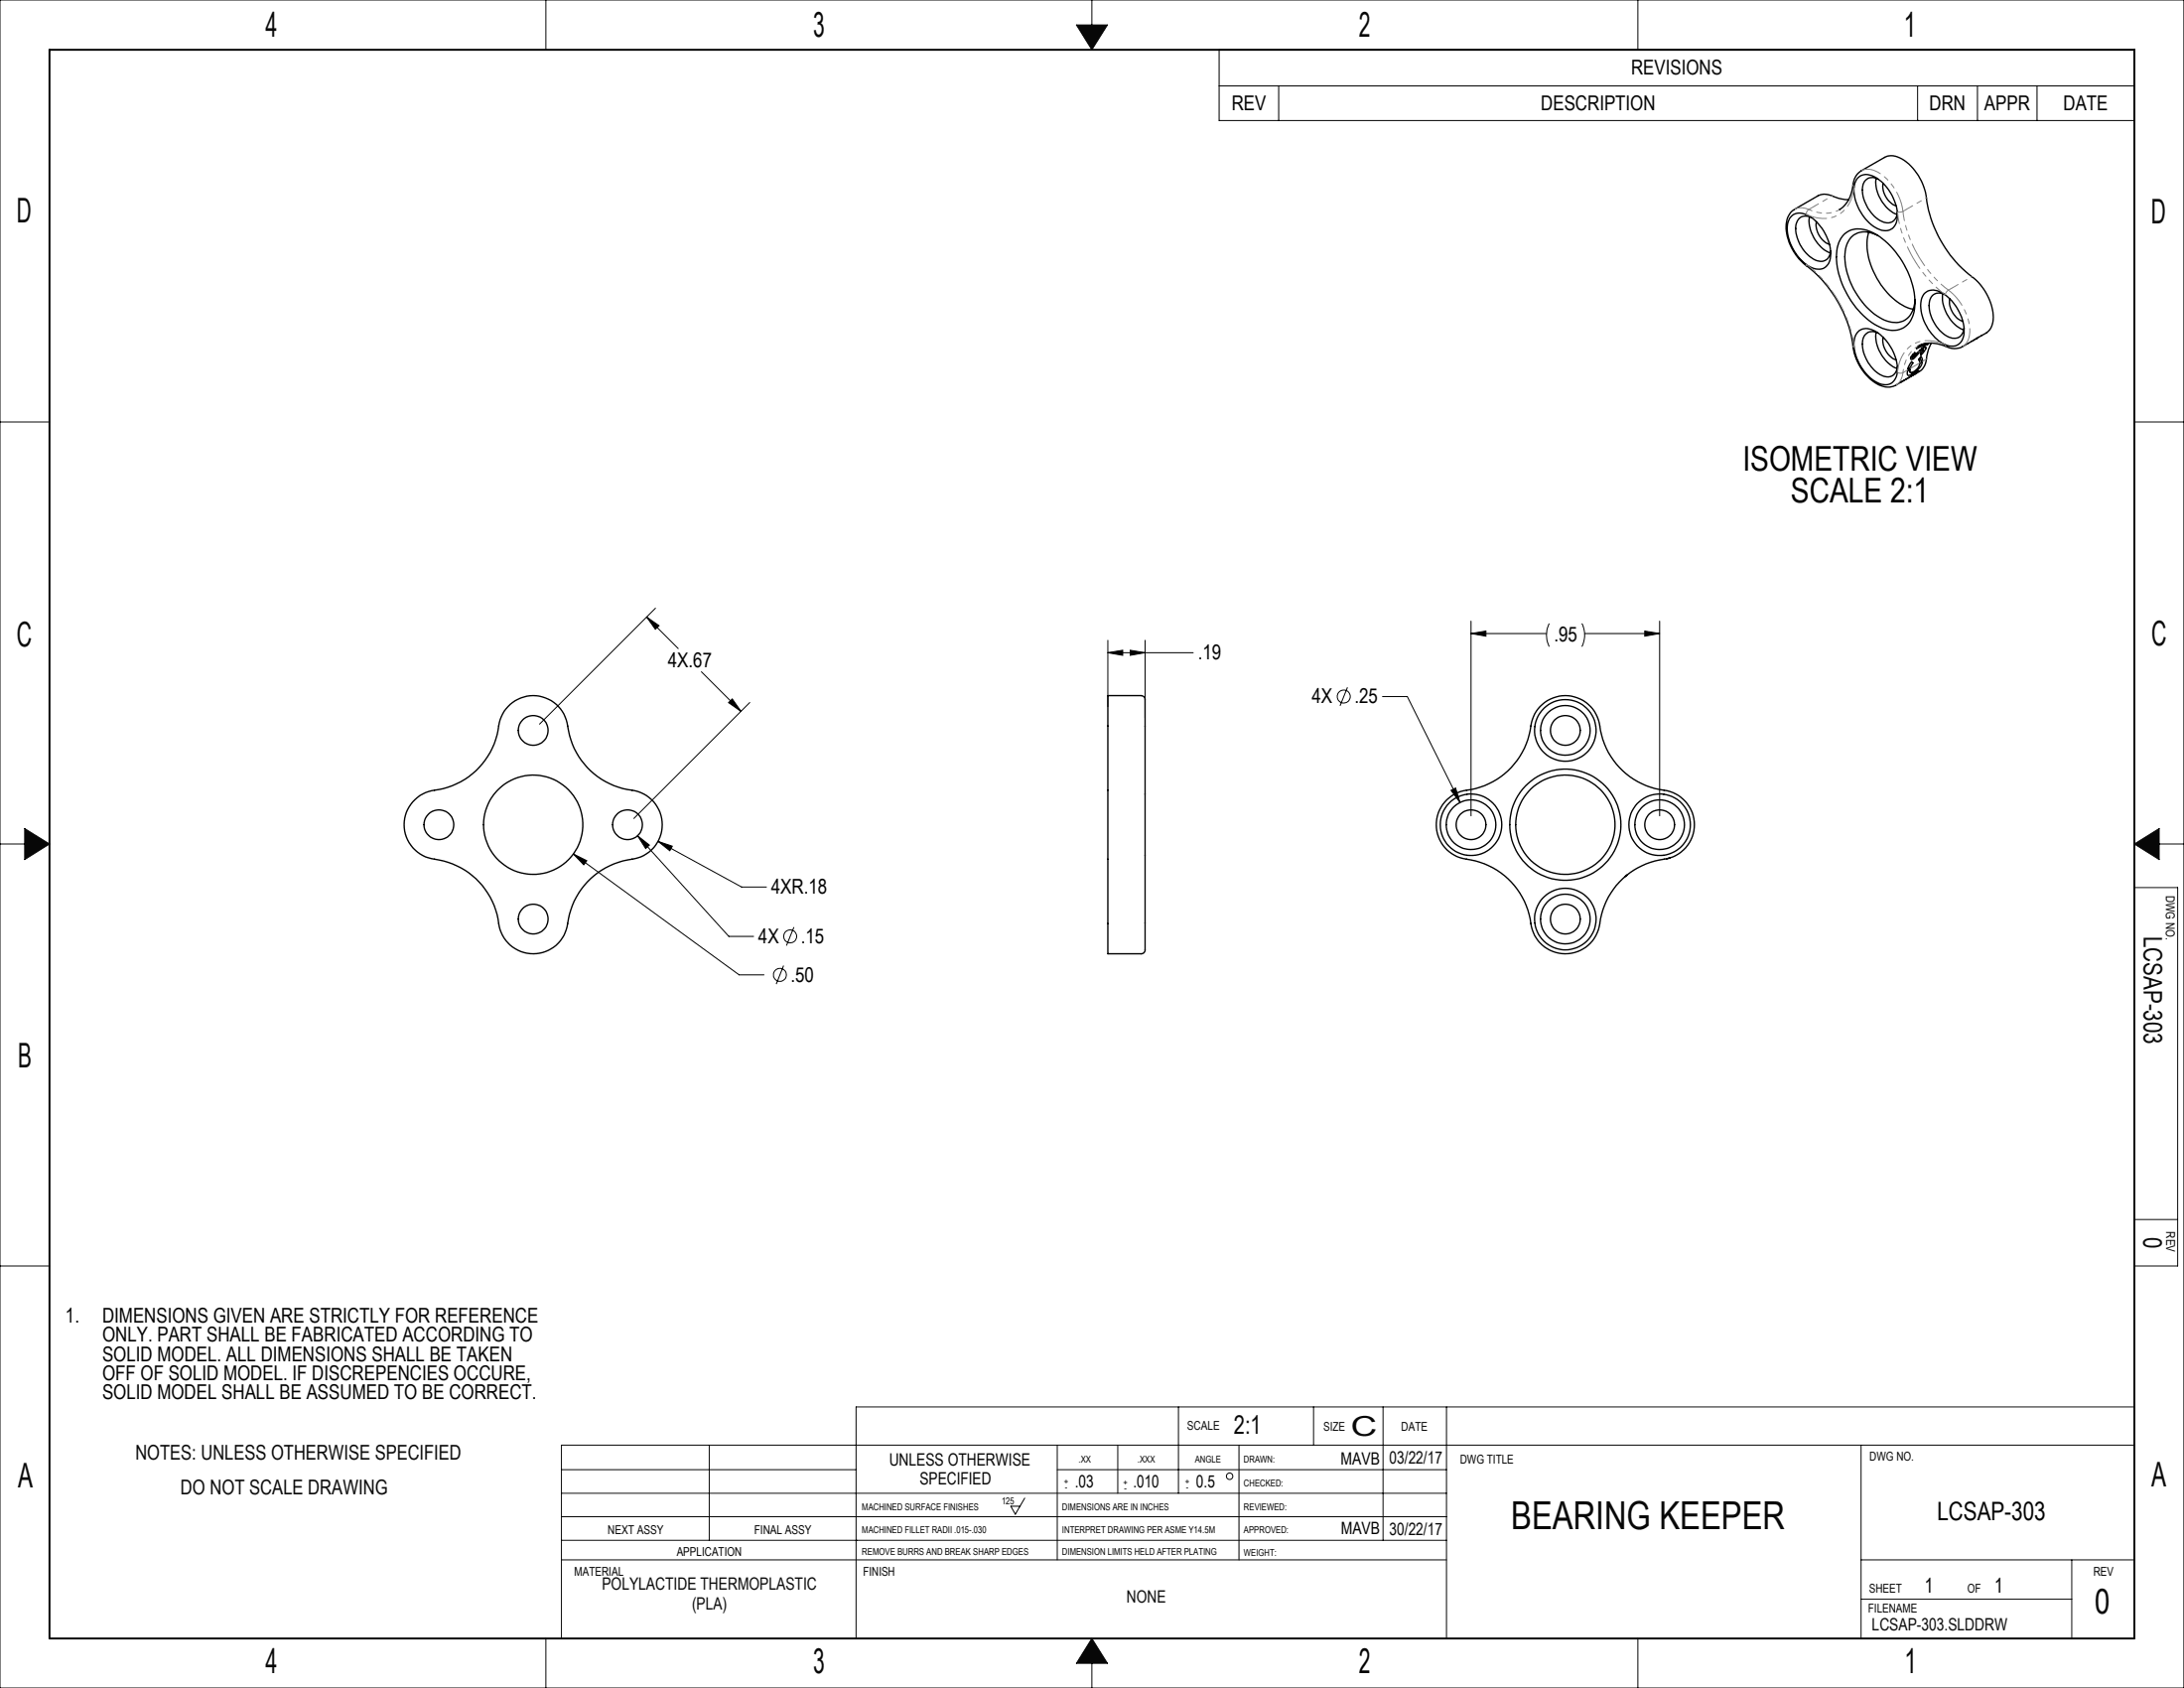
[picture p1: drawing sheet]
<svg xmlns="http://www.w3.org/2000/svg" width="559mm" height="432mm" viewBox="0 0 559 432" stroke-linecap="round" stroke-linejoin="round" font-family="sans-serif">
<g fill="none" stroke="#000" stroke-width=".25">
<path d="M270.5 369.7v29.3M286 369.7v12.3M317 369.7v29.3M143.7 399h226.4M262.2 383.2l-2.4 4.1-1.2-2h2.4"/>
<circle cx="314.6" cy="377.6" r=".82"/>
</g>
<g fill="none" stroke="#0a0605" stroke-width=".25">
<path d="M0 0h558.8v431.8h-558.8zM139.7 0v12.7M275.4 6.4h8l-4 6.3zM279.4 0v6.4M419.1 0v12.7M0 107.9h12.7M546.1 107.9h12.7M0 215.9h6.3M6.3 211.9l6.4 4-6.4 4zM546.1 215.9l6.4-4v8zM552.5 215.9h6.3M546.1 227h11.1v96.9h-11.1"/>
<path d="M546.1 312h11.1M0 323.9h12.7M301.5 359.9v22.1M336.1 359.9v9.8M353.9 359.9v34.1M370.1 359.9v59.2M546.1 359.9h-327.1v59.2M143.7 376h75.3M181.5 369.7v24.3M270.5 376h99.6M476.2 369.7v49.4M546.1 369.7h-402.4v49.4"/>
<path d="M143.7 382h226.4M143.7 394h226.4M143.7 388h226.4M476.2 399h69.9M530.1 399v20.1M139.7 419.1v12.7M279.4 419.1l4 6.4h-8zM419.1 419.1v12.7M476.2 409.1h53.9M279.4 425.5v6.3"/>
</g>
<path d="M12.7 12.7h533.4v406.4h-533.4z" fill="none" stroke="#0a0605" stroke-width=".5"/>
<path d="M275.4 6.4h8l-4 6.3zM546.1 215.9l6.4-4v8zM279.4 419.1l-4 6.4h8zM6.3 211.9v8l6.4-4z" fill-rule="evenodd" fill="#0a0605"/>
<g fill="none" stroke="#000" stroke-width=".25">
<path d="M311.9 12.7h234.2v18.1h-234.2zM311.9 22h234.2M327.2 22v8.8M490.6 22v8.8M506 22v8.8M521.2 22v8.8M165.5 157.8l3.1 2.3-.9 .9zM165.5 157.8l8 8.1M167.7 155.6l-29.7 29.6M376.4 158.9v49.8M396.4 159.5a6.6 6.6 0 0 0 0 5.9M404.7 159.5a6.6 6.6 0 0 1 0 5.9"/>
<path d="M424.6 158.9v49.8M179.5 171.8l10.1 10.2M186.4 179.7l1-.9 2.2 3.2zM191.8 179.7l-29.6 29.7M283.5 167l3.8-.7v1.3zM283.5 163.8v17M283.5 167h21.8M289.2 166.3l3.8 .7-3.8 .6zM293 163.8v19.8M344.8 175.8l-1.9 4.8M353.7 178.2h6.4l13.5 27.1M376.4 162.1l3.8-.7v1.3z"/>
<path d="M376.4 162.1h19.3M405.4 162.1h19.2M420.8 161.4l3.8 .7-3.8 .6zM146.7 218.4l3.4 1.8-.7 1zM146.7 218.4l42.4 31h6.4M163.1 213.8l3.1 2.4-1 .9zM163.1 213.8l23.4 25.7h6.3M168.4 215.2l3.6 1.3-.6 1.1zM168.4 215.2l21.4 11.7h6.3M371.3 202.2l1.1-.6 1.2 3.7zM203.1 237.2l-1.9 4.7M200.5 247l-1.9 4.7"/>
<circle cx="343.8" cy="178.2" r="1.66"/>
<circle cx="202.2" cy="239.5" r="1.66"/>
<circle cx="199.6" cy="249.4" r="1.67"/>
</g>
<path d="M371.3 202.2l2.3 3.1-1.2-3.7zM376.4 162.1l3.8-.7v1.3zM420.8 161.4l3.8 .7-3.8 .6zM283.5 167l3.8-.7v1.3zM289.2 166.3l3.8 .7-3.8 .6zM165.5 157.8l3.1 2.3-.9 .9zM186.4 179.7l1-.9 2.2 3.2zM168.4 215.2l3 2.4 .6-1.1zM163.1 213.8l2.1 3.3 1-.9zM146.7 218.4l2.7 2.8 .7-1z" fill="#000"/>
<g fill="none" stroke="#000" stroke-width=".35">
<path d="M458.5 55.2a3.8 3.8 0 0 1 4.7 .3 11.7 11.7 0 0 1 5 11.1 3.1 3.1 0 0 1-5 1.7 11.9 11.9 0 0 1-5.8-11l.5-1.5zM463 55.4a9.3 9.3 0 0 0 5.3 9.3M463.4 55.6a2.66 2.66 0 0 0-2.9 .1 2.66 2.66 0 0 0-1 2.8 9.1 9.1 0 0 0 5.8 8.3 2.47 2.47 0 0 0 3.1-2.6M464.7 56.7a5.5 5.5 0 0 0 3.4 5.8M470.6 53.7a8.3 8.3 0 0 0 3.6-6.8 4.4 4.4 0 0 1 2-3.2l6-3.4a4.7 4.7 0 0 1 5 .7 14.5 14.5 0 0 1 5.8 10.6 31.5 31.5 0 0 0 12.6 20.1 13.5 13.5 0 0 1 4.3 10.7 4.3 4.3 0 0 1-3 3.5l-4.8 2.8M473 51.1a14 14 0 0 1-5.3-1.3l-1-.1-1.4 .3-6.2 3.6a5.3 5.3 0 0 0-2 5.6 14.2 14.2 0 0 0 6.3 9.7 32.6 32.6 0 0 1 11 21.4 12.4 12.4 0 0 0 7.5 8.5l1.6 .2 1-.2 5.1-2.9 1.3-1-1.1 .9M475.4 45.5a3.5 3.5 0 0 1 4.5-.1 12 12 0 0 1 5.5 10.6 3.2 3.2 0 0 1-5 2.5 11.6 11.6 0 0 1-5.9-11.2zM478.2 59.4a15.7 15.7 0 0 0 2.5 12.6 15 15 0 0 0 8.8 7.1M480 45.6a9.4 9.4 0 0 0 5.4 9.3M480.5 45.8a2.69 2.69 0 0 0-2.9 .1 2.69 2.69 0 0 0-1.1 2.7 9.5 9.5 0 0 0 5.4 8.2 2.53 2.53 0 0 0 3.6-2.4M481.8 46.9a5.5 5.5 0 0 0 3.3 5.8M471.8 60a6 6 0 0 1 7.1-.6 21.5 21.5 0 0 1 10.5 13.6 11.6 11.6 0 0 1-.9 9.6 5.8 5.8 0 0 1-7.5 1.1 21.6 21.6 0 0 1-11.1-18.8 7.4 7.4 0 0 1 1.9-4.9z"/>
<path d="M480.5 60.3a5.5 5.5 0 0 0-7 .5 9.4 9.4 0 0 0-1.1 8.2 19.6 19.6 0 0 0 9.7 12.9 5 5 0 0 0 7.4-2.7l.5-2.5M492.3 75.2a3.6 3.6 0 0 1 4.9-.1 12 12 0 0 1 5.3 10.7 3.2 3.2 0 0 1-5.3 2.1 11.6 11.6 0 0 1-5.6-11.4zM497.1 75.1a9.3 9.3 0 0 0 5.3 9.3M497.6 75.3a2.58 2.58 0 0 0-4 2.3 9.2 9.2 0 0 0 5.9 8.9 2.52 2.52 0 0 0 3-2.6M498.9 76.4a5.4 5.4 0 0 0 3.3 5.8M475.7 84.6a4.8 4.8 0 0 1 5.8 1.4 11.6 11.6 0 0 1 3.9 9.8 3.1 3.1 0 0 1-5 2.1 11.8 11.8 0 0 1-6-10.8l.5-1.5zM480 85a9.4 9.4 0 0 0 5.4 9.3M480.5 85.2a2.69 2.69 0 0 0-2.9 .1 2.69 2.69 0 0 0-1.1 2.7 9.5 9.5 0 0 0 5.4 8.2 2.53 2.53 0 0 0 3.6-2.4M481.8 86.3a5.5 5.5 0 0 0 3.3 5.8M488.2 94.3l.5 .9M488.2 94.4l-.1 .1M488.3 93.9l.4 .6"/>
<path d="M488.7 94.5l.3-.9 .4-.7-.3-.4a4 4 0 0 0-1 3.5l1.2-.3M489.1 91.1l.4 .7M489.1 95.3l.2 .4M489.3 90.8l.2 .4M489.4 90.7l.1 .4M489.5 91.1l.6-.7-.1-.1a1.73 1.73 0 0 0-1.1 1.6l.6-.1M489.8 95.8l-3.2 1.9M489.8 95.7v.1M490.7 88.5v.1a8.4 8.4 0 0 1 7.6 .2 4.3 4.3 0 0 0 3.8-.1M490.9 91.9l.2 .4M491.2 91.6l.6 1.1M491.5 88.3v.1"/>
<path d="M491.7 89.1l.2 .3M491.8 92.7l.1-.6-.4-.9-.6 .8a2.03 2.03 0 0 1-1 2.9l-1.1 .4-.1-.8M491.8 92.7a4.6 4.6 0 0 1-2.5 3M491.8 88.1l-1.4 1 2.8-1M491.9 89.4l-2.4 2.4M491.9 89l.2 .4M492.2 88l-.7 .4M492.4 88.8l.3 .4M492.6 87.9l-1.1 .5M492.7 89.2l-1.2 1.6-.1-.4 .7-.9-.2-.1M492.7 89.2l.1-.5a4.9 4.9 0 0 0-2.8 2.1l-.4 .4-.1-.1M493 87.8l.2 .3"/>
<path d="M493.4 87.8l-.2 .3M494.2 87.7a14.9 14.9 0 0 0-1.5 5.3l-.8 1.4-1.9 1.3M506.1 86.4l-.6 .3M283.5 177.9h8.5a1.35 1.35 0 0 1 1 1.9v62.8a1.06 1.06 0 0 1-1 1.4h-8.5zM106.2 204.5a9.5 9.5 0 0 1 6.1-2.5 19.1 19.1 0 0 0 15.4-17.1 8.9 8.9 0 0 1 9.1-7 8.9 8.9 0 0 1 8.4 7.8 19.1 19.1 0 0 0 17.3 16.6 9 9 0 0 1 6.9 9.7 9 9 0 0 1-8.9 8 19.1 19.1 0 0 0-15.4 17 9 9 0 0 1-9.7 6.9 9 9 0 0 1-8-8.8 19.1 19.1 0 0 0-17-15.5 8.8 8.8 0 0 1-4.2-15.1zM370.2 204.5a9.7 9.7 0 0 1 6.2-2.5 19.1 19.1 0 0 0 15.4-17.1 8.9 8.9 0 0 1 9.7-6.9 8.9 8.9 0 0 1 8 8.9 19.1 19.1 0 0 0 17.1 15.4 8.9 8.9 0 0 1 6.9 9.1 8.9 8.9 0 0 1-7.7 8.4 19.2 19.2 0 0 0-16.6 17.2 9 9 0 0 1-9.7 6.9 9 9 0 0 1-8-8.8 19.2 19.2 0 0 0-17.1-15.5 8.9 8.9 0 0 1-4.2-15.1zM427.3 219.5l-.9 .2M416.3 223.8l-.6 .6"/>
<circle cx="136.4" cy="186.8" r="3.8"/>
<circle cx="400.5" cy="186.8" r="3.8"/>
<circle cx="400.5" cy="186.8" r="6.3"/>
<circle cx="400.5" cy="186.9" r="7.9"/>
<circle cx="112.3" cy="211" r="3.8"/>
<circle cx="136.4" cy="211" r="12.7"/>
<circle cx="160.6" cy="211" r="3.8"/>
<circle cx="376.4" cy="211" r="7.9"/>
<circle cx="376.4" cy="211" r="3.8"/>
<circle cx="376.4" cy="211" r="6.3"/>
<circle cx="400.5" cy="211" r="12.7"/>
<circle cx="400.5" cy="211" r="14.2"/>
<circle cx="424.6" cy="211" r="7.9"/>
<circle cx="424.6" cy="211" r="3.8"/>
<circle cx="424.6" cy="211" r="6.3"/>
<circle cx="136.4" cy="235.1" r="3.8"/>
<circle cx="400.5" cy="235.1" r="3.8"/>
<circle cx="400.5" cy="235.1" r="6.3"/>
<circle cx="400.5" cy="235.1" r="7.9"/>
</g>
<path d="M486.9 54.1a30.7 30.7 0 0 0 11.6 20.1" fill="none" stroke="#808080" stroke-width=".25" stroke-dasharray="6.3 1.3 1.3 1.3 1.3 1.3" stroke-dashoffset="3.9"/>
<g fill="none" stroke="#808080" stroke-width=".25" stroke-dasharray="6.3 1.3 1.3 1.3 1.3 1.3">
<path d="M459.2 53.5a4 4 0 0 1 3.6 .1M462.8 53.6a1.43 1.43 0 0 0-.6 1.3M474.1 47.3l.3 .5M486.9 54.1l-.7 .2-.7-.1M462.2 67.6l.1 .4M498.5 74.2l-.5 .5-.3 .7M474.4 88.9l-.3-.4M485.5 95.2a1.43 1.43 0 0 0 1.4 .1M486.9 95.3l1.2-.7M486.9 95.3a4 4 0 0 1-1.8 3.2M488.8 94.3l2.4-1.5M490.9 89.9l.2 .3"/>
<path d="M491.9 92.5l1-.6M497.7 88.2l.3 .5"/>
</g>
<path d="M462.2 67.6a32.3 32.3 0 0 1 12.2 21.3M497.7 75.4a32.3 32.3 0 0 1-12.2-21.2" fill="none" stroke="#808080" stroke-width=".25" stroke-dasharray="6.3 1.3 1.3 1.3 1.3 1.3" stroke-dashoffset="3.3"/>
<path d="M474.4 47.8a8.3 8.3 0 0 1-6 7.9 10.3 10.3 0 0 1-6.2-.8M485.5 95.2a8.3 8.3 0 0 1 5.9-7.9 10.3 10.3 0 0 1 6.3 .9" fill="none" stroke="#808080" stroke-width=".25" stroke-dasharray="6.3 1.3 1.3 1.3 1.3 1.3" stroke-dashoffset="1"/>
<path d="M462.8 53.6l6-3.5M486.9 54.1l6-3.5M498.5 74.2l6-3.5" fill="none" stroke="#808080" stroke-width=".25" stroke-dasharray="6.3 1.3 1.3 1.3 1.3 1.3" stroke-dashoffset="3.5"/>
<path d="M476.2 43.7a5.5 5.5 0 0 1 6.1 1.7 14.5 14.5 0 0 1 4.6 8.7M498.5 74.2a13.5 13.5 0 0 1 5.4 11.6l-.5 1.6-1.2 1.3" fill="none" stroke="#808080" stroke-width=".25" stroke-dasharray="6.3 1.3 1.3 1.3 1.3 1.3" stroke-dashoffset="1.1"/>
<path d="M462.8 53.6a8.7 8.7 0 0 0 7.8 .1M490.7 88.6a8.5 8.5 0 0 0-3.8 6.7" fill="none" stroke="#808080" stroke-width=".25" stroke-dasharray="6.3 1.3 1.3 1.3 1.3 1.3" stroke-dashoffset="5.5"/>
<text font-size="9.9" fill="#0a0605" x="386.7" y="391.2">BEARING KEEPER</text>
<g font-size="8.7" fill="#0a0605">
<text x="68" y="9.4">4</text>
<text x="208.1" y="9.3">3</text>
<text x="347.7" y="9.3">2</text>
<text x="487.1" y="9.4">1</text>
<text x="4.3" y="57">D</text>
<text x="550.4" y="57.2">D</text>
<text x="4.3" y="165.3">C</text>
<text x="550.5" y="165.1">C</text>
<text x="4.6" y="273.1">B</text>
<text x="4.6" y="380.6">A</text>
<text x="550.5" y="380.4">A</text>
<text x="536" y="412.8">0</text>
<text x="67.9" y="428">4</text>
<text x="208.1" y="428">3</text>
<text x="487.3" y="428.1">1</text>
</g>
<g font-size="8.7">
<text x="445.9" y="120.4">ISOMETRIC VIEW</text>
<text x="458.2" y="128.6">SCALE 2:1</text>
<text x="347.7" y="428.1">2</text>
</g>
<text font-size="7" fill="#0a0605" x="345.7" y="367.2">C</text>
<g font-size="6.5" fill="#0a0605">
<text x="548.5" y="239.5" transform="rotate(90 548.5 239.5)">LCSAP-303</text>
<text x="548.4" y="316.4" transform="rotate(90 548.4 316.4)">0</text>
<text x="315.7" y="366.7">2:1</text>
</g>
<text font-size="6.5" x="495.7" y="388.9">LCSAP-303</text>
<g font-size="5.2">
<text x="417.3" y="19.1">REVISIONS</text>
<text x="315.1" y="28.2">REV</text>
<text x="394.3" y="28.2">DESCRIPTION</text>
<text x="493.7" y="28.2">DRN</text>
<text x="507.7" y="28.2">APPR</text>
<text x="527.9" y="28.2">DATE</text>
<text x="397.6" y="164.2">.95</text>
<text x="170.9" y="170.7">4X.67</text>
<text x="306.5" y="168.8">.19</text>
<text x="335.7" y="180">4X</text>
<text x="346.6" y="180">.25</text>
<text x="197.3" y="228.7">4XR.18</text>
<text x="194" y="241.3">4X</text>
<text x="204.9" y="241.3">.15</text>
<text x="202.3" y="251.1">.50</text>
<text x="16.8" y="338.4">1.</text>
<text x="26.2" y="338.4">DIMENSIONS GIVEN ARE STRICTLY FOR REFERENCE</text>
<text x="26.2" y="343.3">ONLY. PART SHALL BE FABRICATED ACCORDING TO</text>
<text x="26.2" y="348.2">SOLID MODEL. ALL DIMENSIONS SHALL BE TAKEN</text>
<text x="26.2" y="353.1">OFF OF SOLID MODEL. IF DISCREPENCIES OCCURE,</text>
<text x="26.2" y="358">SOLID MODEL SHALL BE ASSUMED TO BE CORRECT.</text>
<text x="492.5" y="407.3">1</text>
<text x="510.3" y="407.3">1</text>
</g>
<g font-size="5.2" fill="#0a0605">
<text x="34.6" y="373.4">NOTES: UNLESS OTHERWISE SPECIFIED</text>
<text x="46.2" y="382.3">DO NOT SCALE DRAWING</text>
</g>
<g font-size="4.4">
<text x="227.5" y="374.8">UNLESS OTHERWISE</text>
<text x="343" y="374.6">MAVB</text>
<text x="235.3" y="379.6">SPECIFIED</text>
<text x="275" y="380.5">.03</text>
<text x="290" y="380.5">.010</text>
<text x="306.1" y="380.6">0.5</text>
<text x="343.1" y="392.5">MAVB</text>
</g>
<g font-size="4.4" fill="#0a0605">
<text x="355.5" y="374.5">03/22/17</text>
<text x="355.5" y="392.6">30/22/17</text>
<text x="154" y="406.6">POLYLACTIDE THERMOPLASTIC</text>
<text x="177" y="411.7">(PLA)</text>
<text x="288.3" y="409.9">NONE</text>
<text x="479" y="417">LCSAP-303.SLDDRW</text>
</g>
<g font-size="3.1">
<text x="554.2" y="229.1" transform="rotate(90 554.2 229.1)">DWG NO.</text>
<text x="554.2" y="315.1" transform="rotate(90 554.2 315.1)">REV</text>
<text x="358.5" y="366">DATE</text>
<text x="373.6" y="374.5">DWG TITLE</text>
<text x="478.4" y="373.7">DWG NO.</text>
<text x="155.5" y="392.4">NEXT ASSY</text>
<text x="193" y="392.4">FINAL ASSY</text>
<text x="173.2" y="398">APPLICATION</text>
<text x="146.9" y="403.1">MATERIAL</text>
<text x="220.9" y="403.2">FINISH</text>
<text x="478.2" y="407.4">SHEET</text>
<text x="503.4" y="407.4">OF</text>
<text x="535.6" y="403.2">REV</text>
<text x="478" y="412.6">FILENAME</text>
</g>
<g font-size="3.1" fill="#0a0605">
<text x="303.8" y="365.9">SCALE</text>
<text x="338.7" y="365.9">SIZE</text>
</g>
<g font-size="2.4">
<text x="276" y="374.1">.XX</text>
<text x="291.1" y="374.1">.XXX</text>
<text x="305.8" y="374.1">ANGLE</text>
<text x="318.3" y="374.1">DRAWN:</text>
<text x="272.2" y="379.8">+</text>
<text x="272.5" y="381.2">-</text>
<text x="287.4" y="380">+</text>
<text x="287.7" y="381.4">-</text>
<text x="303.2" y="379.8">+</text>
<text x="303.5" y="381.2">-</text>
<text x="318.3" y="380.2">CHECKED:</text>
<text x="220.5" y="386.2">MACHINED SURFACE FINISHES</text>
<text x="256.3" y="384.7">125</text>
<text x="271.8" y="386.2">DIMENSIONS ARE IN INCHES</text>
<text x="318.3" y="386.2">REVIEWED:</text>
<text x="220.5" y="392.3">MACHINED FILLET RADII .015-.030</text>
<text x="271.8" y="392.3">INTERPRET DRAWING PER ASME Y14.5M</text>
<text x="318.3" y="392.3">APPROVED:</text>
<text x="220.5" y="397.8">REMOVE BURRS AND BREAK SHARP EDGES</text>
<text x="271.8" y="397.8">DIMENSION LIMITS HELD AFTER PLATING</text>
<text x="318.3" y="398">WEIGHT:</text>
</g>
</svg>
